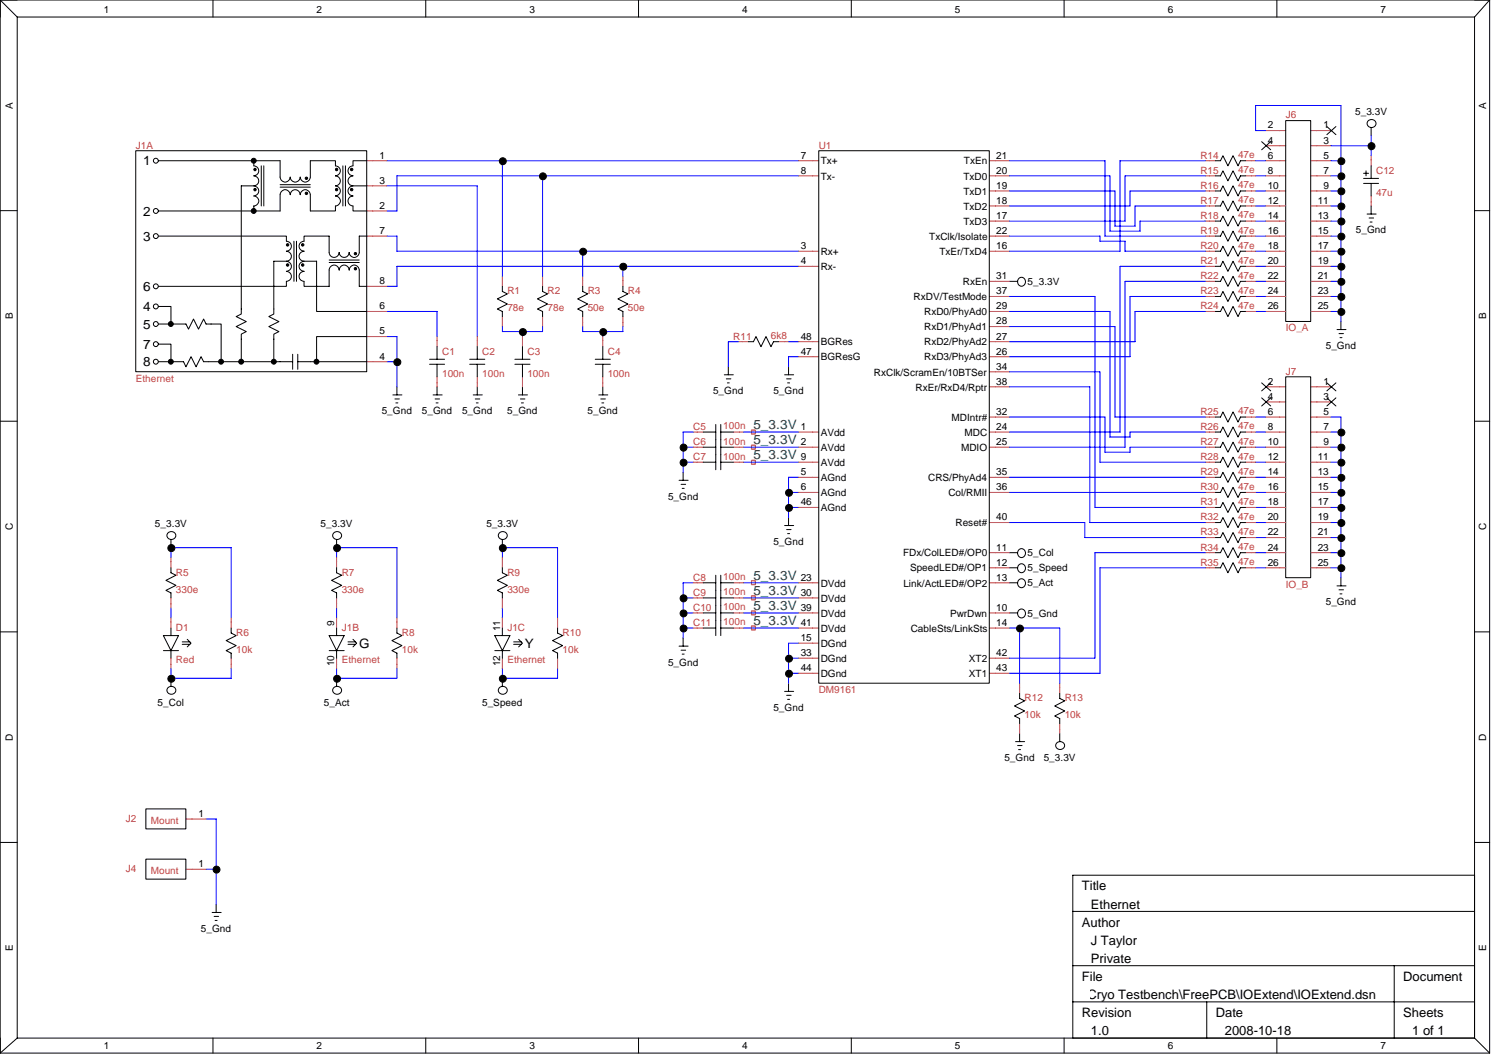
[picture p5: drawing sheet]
<svg xmlns="http://www.w3.org/2000/svg" width="297mm" height="210mm" viewBox="0 0 297 210" stroke-linecap="round" stroke-linejoin="round" font-family="sans-serif">
<g fill="none" stroke="#c04040" stroke-width=".2">
<path d="M73 32h4M73 37h4M158.9 32h4M158.9 35h4M196.8 32h4M196.8 35h4M196.8 38h4M239.8 32h2M239.8 35h2M239.8 38h2M247.8 32h2M247.8 35h2"/>
<path d="M247.8 38h2M251.8 26h4M251.8 29h4M251.8 32h4M251.8 35h4M251.8 38h4M260.8 26h4M260.8 29h4M260.8 32h4M260.8 35h4M260.8 38h4M272.8 31v2"/>
<path d="M272.8 39v2M73 46.9h4M73 56.9h4M73 42h4M99.9 54.9v2M107.9 54.9v2M115.9 54.9v2M123.9 54.9v2M158.9 50h4M158.9 53h4M196.8 41h4M196.8 44h4"/>
<path d="M196.8 46.9h4M196.8 50h4M196.8 55.9h4M196.8 58.9h4M239.8 41h2M239.8 44h2M239.8 46.9h2M239.8 50h2M239.8 53h2M239.8 55.9h2M239.8 58.9h2M247.8 41h2"/>
<path d="M247.8 44h2M247.8 46.9h2M247.8 50h2M247.8 53h2M247.8 55.9h2M247.8 58.9h2M251.8 41h4M251.8 44h4M251.8 46.9h4M251.8 50h4M251.8 53h4M251.8 55.9h4"/>
<path d="M251.8 58.9h4M260.8 41h4M260.8 44h4M260.8 46.9h4M260.8 50h4M260.8 53h4M260.8 55.9h4M260.8 58.9h4M73 61.9h4M73 66.9h4M73 71.9h4M86.9 66.9v2"/>
<path d="M86.9 74.9v2M95 66.9v2M95 74.9v2M99.9 62.9v2M103.9 66.9v2M103.9 74.9v2M107.9 62.9v2M115.9 62.9v2M119.9 66.9v2M119.9 74.9v2M123.9 62.9v2M146.9 67.9h2"/>
<path d="M154.9 67.9h2M158.9 67.9h4M158.9 70.9h4M196.8 61.9h4M196.8 76.9h4M196.8 67.9h4M196.8 70.9h4M196.8 64.9h4M196.8 73.9h4M239.8 61.9h2M247.8 61.9h2M251.8 61.9h4"/>
<path d="M251.8 76.9h4M251.8 79.9h4M260.8 61.9h4M260.8 76.9h4M260.8 79.9h4M137.9 85.9h2M137.9 88.9h2M137.9 91.9h2M145.9 85.9h2M145.9 88.9h2M145.9 91.9h2M158.9 85.9h4"/>
<path d="M158.9 88.9h4M158.9 91.9h4M158.9 94.9h4M158.9 97.9h4M196.8 82.9h4M196.8 85.9h4M196.8 88.9h4M196.8 94.9h4M196.8 97.9h4M239.8 82.9h2M239.8 85.9h2M239.8 88.9h2"/>
<path d="M239.8 91.9h2M239.8 94.9h2M239.8 97.9h2M247.8 82.9h2M247.8 85.9h2M247.8 88.9h2M247.8 91.9h2M247.8 94.9h2M247.8 97.9h2M251.8 82.9h4M251.8 85.9h4M251.8 88.9h4"/>
<path d="M251.8 91.9h4M251.8 94.9h4M251.8 97.9h4M260.8 82.9h4M260.8 85.9h4M260.8 88.9h4M260.8 91.9h4M260.8 94.9h4M260.8 97.9h4M34 110.9v2M34 118.9v2M67 110.9v2"/>
<path d="M67 118.9v2M99.9 110.9v2M99.9 118.9v2M137.9 115.9h2M137.9 118.9h2M145.9 115.9h2M145.9 118.9h2M158.9 100.9h4M158.9 115.9h4M158.9 118.9h4M196.8 103.9h4M196.8 109.9h4"/>
<path d="M196.8 112.9h4M196.8 115.9h4M239.8 100.9h2M239.8 103.9h2M239.8 106.9h2M239.8 109.9h2M239.8 112.9h2M247.8 100.9h2M247.8 103.9h2M247.8 106.9h2M247.8 109.9h2M247.8 112.9h2"/>
<path d="M251.8 100.9h4M251.8 103.9h4M251.8 106.9h4M251.8 109.9h4M251.8 112.9h4M260.8 100.9h4M260.8 103.9h4M260.8 106.9h4M260.8 109.9h4M260.8 112.9h4M34 122.9v2M34 130.9v2"/>
<path d="M46 122.9v2M46 130.9v2M67 122.9v2M67 130.9v2M79 122.9v2M79 130.9v2M99.9 122.9v2M99.9 130.9v2M110.9 122.9v2M110.9 130.9v2M137.9 121.9h2M137.9 124.9h2"/>
<path d="M145.9 121.9h2M145.9 124.9h2M158.9 121.9h4M158.9 124.9h4M158.9 127.9h4M158.9 130.9h4M158.9 133.9h4M196.8 121.9h4M196.8 124.9h4M196.8 130.9h4M196.8 133.9h4M202.9 135.9v2"/>
<path d="M210.8 135.9v2M202.9 143.9v2M210.8 143.9v2M37 162.9h4M37 172.8h4"/>
</g>
<g fill="none" stroke="#000" stroke-width=".2">
<path d="M0 0h296.4M0 0v209.4M0 0l3.4 3.4M3.4 3.4h290M3.4 3.4v203M42.4 0v3.4M84.7 0v3.4M127 0v3.4M169.4 0v3.4M211.7 0v3.4M254 0v3.4M293.4 3.4v203"/>
<path d="M296.4 0v209.4M296.4 0l-3 3.4M27 30h46v43.9h-46zM31.5 32h19M50.5 32h5.2v3.2a1.01 1.01 0 0 0 1 1 1.01 1.01 0 0 0 1-1 .99 .99 0 0 0 1 1 .99 .99 0 0 0 1-1 1.01 1.01 0 0 0 1 1 1.01 1.01 0 0 0 1-1v-3.2h5v1a.99 .99 0 0 1 1 1 .99 .99 0 0 1-1 1 1 1 0 0 1 1 1 1 1 0 0 1-1 1 1.01 1.01 0 0 1 1 1 1.01 1.01 0 0 1-1 1 .99 .99 0 0 1 1 1 .99 .99 0 0 1-1 1v1h-5v-3.3a1.01 1.01 0 0 0-1-1 1.01 1.01 0 0 0-1 1 .99 .99 0 0 0-1-1 .99 .99 0 0 0-1 1 1.01 1.01 0 0 0-1-1 1.01 1.01 0 0 0-1 1v3.3h-5.2v-1a.99 .99 0 0 0 1-1 .99 .99 0 0 0-1-1 1.01 1.01 0 0 0 1-1 1.01 1.01 0 0 0-1-1 .99 .99 0 0 0 1-1 .99 .99 0 0 0-1-1 1 1 0 0 0 1-1 1 1 0 0 0-1-1zM50.5 37h-2.5v25.4l-1 .5 2 1-2 1 2 1-1 .5v5.5M52 33v8M52.5 33v8M55.7 36.7h6M55.7 37.2h6M68.2 33v8M68.7 33v8"/>
<path d="M70.2 37a1.01 1.01 0 0 0-1 1 1.01 1.01 0 0 0 1 1 .99 .99 0 0 0-1 1 .99 .99 0 0 0 1 1v1h2.8M70.2 37h2.8M73 32h-2.8v1a.99 .99 0 0 0-1 1 .99 .99 0 0 0 1 1 .99 .99 0 0 0-1 1 .99 .99 0 0 0 1 1M162.9 30h33.9v105.8h-33.9zM241.8 32h1l.5-1 1 2 1-2 1 2 .5-1h1M241.8 35h1l.5-1 1 2 1-2 1 2 .5-1h1M241.8 38h1l.5-1 1 2 1-2 1 2 .5-1h1M251 28.2l1.8 1.6M252.8 28.2l-1.8 1.6M255.8 24h5v39.9h-5zM264 25.2l1.8 1.6M265.8 25.2l-1.8 1.6"/>
<path d="M271.3 35.5h3M271.3 36.5h3M271.3 34.5h1M271.8 34v1M272.8 25.4v1.6M272.8 33v2.5M272.8 36.5v2.5M0 41.9h3.4M31.5 46.9h25.5v1.1a.99 .99 0 0 1 1 1 .99 .99 0 0 1-1 1 .99 .99 0 0 1 1 .9 .99 .99 0 0 1-1 1M31.5 42h19M57 51.9a1.01 1.01 0 0 1 1 1 1.01 1.01 0 0 1-1 1.1 .99 .99 0 0 1 1 .9 .99 .99 0 0 1-1 1v1h-25.5M57 51.9h-2.5v10.5l-1 .5 2 1-2 1 2 1-1 .5v5.5"/>
<path d="M58.5 48v7.9M59 48v7.9M60.5 51.9a1.01 1.01 0 0 0-1 1 1.01 1.01 0 0 0 1 1.1 .99 .99 0 0 0-1 .9 .99 .99 0 0 0 1 1v1h5v-3.2a.99 .99 0 0 1 1-1 .99 .99 0 0 1 1 1 .99 .99 0 0 1 1-1 .99 .99 0 0 1 1 1 1.01 1.01 0 0 1 1-1 1.01 1.01 0 0 1 1 1v3.2h1.5M60.5 51.9h2.5v10h10M65.5 51.7h6M65.5 52.2h6M73 46.9h-1.5v3.3a1.01 1.01 0 0 1-1 1 1.01 1.01 0 0 1-1-1 .99 .99 0 0 1-1 1 .99 .99 0 0 1-1-1 1 1 0 0 1-1 1 1 1 0 0 1-1-1v-3.3h-5v1.1a.99 .99 0 0 0-1 1 .99 .99 0 0 0 1 1 .99 .99 0 0 0-1 .9 .99 .99 0 0 0 1 1M99.9 56.9v1.1l1 .4-1.9 1 1.9 1.1-1.9 .9 .9 .5v1M107.9 56.9v1.1l1 .4-2 1 2 1.1-2 .9 1 .5v1M115.9 56.9v1.1l1 .4-2 1 2 1.1-2 .9 1 .5v1M123.9 56.9v1.1l1 .4-2 1 2 1.1-2 .9 1 .5v1M200.8 55.9h1.7"/>
<path d="M241.8 41h1l.5-1 1 2 1-2 1 2 .5-1h1M241.8 44h1l.5-1 1 2 1-2 1 2 .5-1h1M241.8 46.9h1l.5-.9 1 2 1-2 1 2 .5-1.1h1M241.8 50h1l.5-1 1 1.9 1-1.9 1 1.9 .5-.9h1M241.8 53h1l.5-1.1 1 2.1 1-2.1 1 2.1 .5-1h1M241.8 55.9h1l.5-1 1 2 1-2 1 2 .5-1h1M241.8 58.9h1l.5-.9 1 1.9 1-1.9 1 1.9 .5-1h1M272 42.6h1.8M272.4 43.3h.9M272.6 44.2h.4M272.8 41v1.6M293.4 41.9h3"/>
<path d="M31.5 71.9h5l.5 1 1-2 1 2 1-2 .5 1h17.7M31.5 64.4h5.5l.5 1 1-2 1 2 1-2 .5 1h3v7.5M31.5 60.9h2.5v3.5M31.5 68.4h2.5v3.5M58.2 70.4v3M59.2 71.9h13.8M59.2 70.4v3M73 66.9h-10v5M78.2 78.5h1.8M78.6 79.3h.9M79 76.9v1.6M85.5 71.4h3"/>
<path d="M85.5 72.4h3M86.2 78.5h1.8M86.6 79.3h.9M86.9 68.9v2.5M86.9 72.4v2.5M86.9 76.9v1.6M93.4 71.4h3.1M93.4 72.4h3.1M94.1 78.5h1.8M94.5 79.3h1M95 68.9v2.5M95 72.4v2.5"/>
<path d="M95 76.9v1.6M102.4 71.4h3M102.4 72.4h3M103.1 78.5h1.8M103.5 79.3h.9M103.9 68.9v2.5M103.9 72.4v2.5M103.9 76.9v1.6M118.4 71.4h3M118.4 72.4h3M119.1 78.5h1.8M119.5 79.3h.9"/>
<path d="M119.9 68.9v2.5M119.9 72.4v2.5M119.9 76.9v1.6M144.1 74.5h1.8M144.5 75.3h.9M144.7 76.1h.4M144.9 72.9v1.6M148.9 67.9h1l.5-1 1 2 1-2 1 2 .5-1h1M156.1 74.5h1.8M156.5 75.3h.9M156.7 76.1h.4M156.9 72.9v1.6"/>
<path d="M241.8 61.9h1l.5-1 1 2 1-2 1 2 .5-1h1M251 76.1l1.8 1.6M251 79.1l1.8 1.6M252.8 76.1l-1.8 1.6M252.8 79.1l-1.8 1.6M255.8 74.9h5v40h-5zM264 79.1l1.8 1.6M264 76.1l1.8 1.6M265.8 79.1l-1.8 1.6M265.8 76.1l-1.8 1.6M266 65.5h1.8M266.4 66.3h.9"/>
<path d="M266.6 67.1h.4M266.8 63.9v1.6M0 83.8h3.4M78.8 80.1h.4M86.8 80.1h.4M94.8 80.1h.3M103.7 80.1h.4M119.7 80.1h.4M135.1 95.5h1.8M135.5 96.3h.9M135.7 97.1h.4M135.9 93.9v1.6"/>
<path d="M139.9 85.9h2.5M139.9 88.9h2.5M139.9 91.9h2.5M142.4 84.4v9M143.4 84.4v9M143.4 85.9h2.5M143.4 88.9h2.5M143.4 91.9h2.5M241.8 82.9h1l.5-1 1 2 1-2 1 2 .5-1h1M241.8 85.9h1l.5-1 1 2 1-2 1 2 .5-1h1M241.8 88.9h1l.5-1 1 2 1-2 1 2 .5-1h1M241.8 91.9h1l.5-1 1 2 1-2 1 2 .5-1h1"/>
<path d="M241.8 94.9h1l.5-1 1 2 1-2 1 2 .5-1h1M241.8 97.9h1l.5-1 1 2 1-2 1 2 .5-1h1M293.4 83.8h3M34 112.9v1l1 .5-2 1 2 1-2 1 1 .5v1M34 107.3v1.6M67 112.9v1l1 .5-2 1 2 1-2 1 1 .5v1M67 107.3v1.6M99.9 112.9v1l1 .5-1.9 1 1.9 1-1.9 1 .9 .5v1M99.9 107.3v1.6M139.9 115.9h2.5M139.9 118.9h2.5M142.4 114.4v12"/>
<path d="M143.4 114.4v12M143.4 115.9h2.5M143.4 118.9h2.5M156.1 104.5h1.8M156.5 105.3h.9M156.7 106.1h.4M156.9 102.9v1.6M200.8 109.9h1.7M200.8 112.9h1.7M200.8 115.9h1.7M241.8 100.9h1l.5-1 1 2 1-2 1 2 .5-1h1M241.8 103.9h1l.5-1 1 2 1-2 1 2 .5-1h1"/>
<path d="M241.8 106.9h1l.5-1 1 2 1-2 1 2 .5-1h1M241.8 109.9h1l.5-1 1 2 1-2 1 2 .5-1h1M241.8 112.9h1l.5-1 1 2 1-2 1 2 .5-1h1M266 116.5h1.8M266.4 117.3h.9M266.6 118.1h.4M266.8 114.9v1.6M0 125.6h3.4M32.5 126.4h3l-1.5 3zM32.5 129.4h3M34 124.9v1.5M34 129.4v1.5"/>
<path d="M34 134.9v1.6M36.3 127.6h1.5M36.3 128.1h1.5M37.3 127.1l.7 .8-.7 .7M46 124.9v1l1 .5-2 1 2 1-2 1 1 .5v1M65.5 126.4h3l-1.5 3zM65.5 129.4h3M67 124.9v1.5M67 129.4v1.5M67 134.9v1.6M69.2 127.6h1.5M69.2 128.1h1.5"/>
<path d="M70.2 127.1l.8 .8-.8 .7M79 124.9v1l1 .5-2 1 2 1-2 1 1 .5v1M98.4 126.4h3l-1.5 3zM98.4 129.4h3M99.9 124.9v1.5M99.9 129.4v1.5M99.9 134.9v1.6M102.2 127.6h1.5M102.2 128.1h1.5M103.2 127.1l.7 .8-.7 .7M110.9 124.9v1l1 .5-2 1 2 1-2 1 1 .5v1M135.1 128.5h1.8"/>
<path d="M135.5 129.3h.9M135.7 130.1h.4M135.9 126.9v1.6M139.9 121.9h2.5M139.9 124.9h2.5M143.4 121.9h2.5M143.4 124.9h2.5M156.1 137.5h1.8M156.5 138.3h.9M156.7 139.1h.4M156.9 135.9v1.6M200.8 121.9h1.7"/>
<path d="M202.9 137.9v1l1 .5-2.1 1 2.1 1-2.1 1 1.1 .5v1M210.8 137.9v1l1 .5-2 1 2 1-2 1 1 .5v1M293.4 125.6h3M202.1 147.5h1.8M202.5 148.3h.8M202.6 149.1h.4M202.9 145.9v1.6M210.8 145.9v1.6M0 167.5h3.4M29 160.8h8v4h-8zM29 170.8h8v4h-8zM43 179.8v1.6"/>
<path d="M293.4 174h-80v32.4M293.4 167.5h3M42.2 181.4h1.8M42.6 182.2h.9M42.8 183h.4M213.4 181.2h80M213.4 192h80M213.4 199.2h80M240.1 199.2v7.2M277.4 192v14.4M0 209.4h296.4M3.4 206.4h290"/>
<path d="M3.4 206.4l-3.4 3M42.4 206.4v3M84.7 206.4v3M127 206.4v3M169.4 206.4v3M211.7 206.4v3M254 206.4v3M293.4 206.4l3 3"/>
<circle cx="31" cy="32" r=".49"/>
<circle cx="272.9" cy="24.6" r=".85"/>
<circle cx="31" cy="46.9" r=".49"/>
<circle cx="31" cy="41.9" r=".49"/>
<circle cx="31" cy="56.9" r=".49"/>
<circle cx="203.2" cy="56" r=".83"/>
<circle cx="31" cy="64.4" r=".49"/>
<circle cx="31" cy="68.4" r=".49"/>
<circle cx="31" cy="71.9" r=".49"/>
<circle cx="31" cy="60.9" r=".49"/>
<circle cx="34.1" cy="106.5" r=".85"/>
<circle cx="67.1" cy="106.5" r=".85"/>
<circle cx="100.1" cy="106.5" r=".85"/>
<circle cx="203.2" cy="110" r=".83"/>
<circle cx="203.2" cy="115.9" r=".83"/>
<circle cx="203.2" cy="113" r=".83"/>
<circle cx="34.1" cy="137.3" r=".85"/>
<circle cx="67.1" cy="137.3" r=".85"/>
<circle cx="100.1" cy="137.3" r=".85"/>
<circle cx="203.2" cy="122" r=".83"/>
<circle cx="211" cy="148.3" r=".85"/>
</g>
<g fill="none" stroke="#00f" stroke-width=".2">
<path d="M77 32h81.9M77 37h18v29.9M99.9 32v22.9M107.9 35v19.9M158.9 35h-79.9v7h-2M200.8 32h19v14.9h20M200.8 35h20v11h6v-2h13M200.8 38h21v7h4v-4h14M239.8 32h-17v18h-22M239.8 35h-16v9h-23M239.8 38h-15v3h-24M249.8 32h2"/>
<path d="M249.8 35h2M249.8 38h2M251.8 26h-2v-5h17v42.9M264.8 32h2M264.8 35h2M264.8 38h2M264.8 29h8M272.8 27v4M77 46.9h2v3.1h79.9M115.9 50v4.9M123.9 53v1.9M158.9 53h-79.9v3.9h-2"/>
<path d="M200.8 46.9h18v1.1h5v2h16M200.8 58.9h17v42h22M239.8 53h-17v32.9h-22M239.8 58.9h-15v12h-24M239.8 55.9h-16v33h-23M249.8 50h2M249.8 46.9h2M249.8 53h2M249.8 41h2M249.8 44h2M249.8 55.9h2M249.8 58.9h2"/>
<path d="M264.8 50h2M264.8 46.9h2M264.8 53h2M264.8 41h2M264.8 44h2M264.8 55.9h2M264.8 58.9h2M77 66.9h2v10M77 71.9h2M77 61.9h9.9v5M99.9 64.9v1h8v-1M103.9 65.9v1"/>
<path d="M115.9 64.9v1h8v-1M119.9 65.9v1M146.9 67.9h-2v5M156.9 67.9h2M158.9 70.9h-2v2M200.8 61.9h20v25h4v-1h15M200.8 73.9h18v18h21M200.8 64.9h21v18h18M200.8 76.9h16v27h23M239.8 61.9h-14v6h-25M249.8 61.9h2M264.8 61.9h2"/>
<path d="M135.9 88.9h2M135.9 91.9h2M137.9 85.9h-2v8M147.9 85.9h11M147.9 88.9h11M147.9 91.9h11M156.9 97.9h2M158.9 94.9h-2v8M200.8 97.9h39M200.8 94.9h39M200.8 82.9h19v7h5v-1h15M249.8 97.9h2"/>
<path d="M249.8 94.9h2M249.8 85.9h2M249.8 88.9h2M249.8 91.9h2M249.8 82.9h2M264.8 97.9h2M264.8 94.9h2M264.8 85.9h2M264.8 88.9h2M264.8 91.9h2M264.8 82.9h2v32M34 110.9v-2h12v14"/>
<path d="M67 110.9v-2h12v14M99.9 110.9v-2h11v14M135.9 118.9h2M137.9 115.9h-2v11M147.9 115.9h11M147.9 118.9h11M156.9 100.9h2M200.8 103.9h15v3h24M239.8 112.9h-21v21h-18M239.8 109.9h-22v21h-17M249.8 100.9h2M249.8 103.9h2"/>
<path d="M249.8 106.9h2M249.8 109.9h2M249.8 112.9h2M264.8 100.9h2M264.8 103.9h2M264.8 106.9h2M264.8 109.9h2M264.8 112.9h2M34 132.9v2h12v-2M34 120.9v2M67 132.9v2h12v-2M67 120.9v2"/>
<path d="M99.9 120.9v2M99.9 132.9v2h11v-2M135.9 121.9h2M135.9 124.9h2M147.9 121.9h11M147.9 124.9h11M156.9 133.9h2M156.9 130.9h2M158.9 127.9h-2v8M200.8 124.9h10v11M202.9 124.9v11M41 162.9h2v16.9"/>
<path d="M41 172.8h2"/>
</g>
<path d="M149.5 85.5h.8v.8h-.8zM149.5 88.5h.8v.8h-.8zM149.5 91.5h.8v.8h-.8zM149.5 118.5h.8v.8h-.8zM149.5 115.5h.8v.8h-.8zM149.5 121.5h.8v.8h-.8zM149.5 124.5h.8v.8h-.8z" fill="none" stroke="#f00" stroke-width=".2"/>
<g fill="#000" stroke="#000" stroke-width=".2">
<circle cx="50.5" cy="32" r=".49"/>
<circle cx="50.7" cy="37.7" r=".24"/>
<circle cx="50.7" cy="33.7" r=".24"/>
<circle cx="61" cy="38.4" r=".24"/>
<circle cx="61" cy="35.5" r=".24"/>
<circle cx="67" cy="37.7" r=".24"/>
<circle cx="67" cy="33.7" r=".24"/>
<circle cx="70" cy="37.7" r=".24"/>
<circle cx="70" cy="33.7" r=".24"/>
<circle cx="100" cy="32.1" r=".69"/>
<circle cx="108" cy="35.1" r=".69"/>
<circle cx="266.9" cy="38" r=".69"/>
<circle cx="266.9" cy="32.1" r=".69"/>
<circle cx="266.9" cy="35.1" r=".69"/>
<circle cx="272.9" cy="29.1" r=".7"/>
<circle cx="50.5" cy="41.9" r=".49"/>
<circle cx="57.2" cy="52.7" r=".24"/>
<circle cx="57.2" cy="48.7" r=".24"/>
<circle cx="60.2" cy="52.7" r=".24"/>
<circle cx="60.2" cy="48.7" r=".24"/>
<circle cx="70.7" cy="53.4" r=".24"/>
<circle cx="70.7" cy="50.4" r=".23"/>
<circle cx="116" cy="50" r=".69"/>
<circle cx="124" cy="53" r=".7"/>
<circle cx="266.9" cy="59" r=".69"/>
<circle cx="266.9" cy="44" r=".69"/>
<circle cx="266.9" cy="50" r=".69"/>
<circle cx="266.9" cy="56" r=".69"/>
<circle cx="266.9" cy="47" r=".69"/>
<circle cx="266.9" cy="41" r=".69"/>
<circle cx="266.9" cy="53" r=".69"/>
<circle cx="34" cy="64.4" r=".49"/>
<circle cx="34" cy="71.9" r=".49"/>
<circle cx="44" cy="71.9" r=".49"/>
<circle cx="48" cy="71.9" r=".49"/>
<circle cx="54.5" cy="71.9" r=".49"/>
<circle cx="63" cy="71.9" r=".49"/>
<circle cx="79.1" cy="72" r=".7"/>
<circle cx="104" cy="66" r=".7"/>
<circle cx="120" cy="66" r=".69"/>
<circle cx="266.9" cy="62" r=".69"/>
<circle cx="136" cy="89" r=".69"/>
<circle cx="136" cy="92" r=".69"/>
<circle cx="157" cy="98" r=".69"/>
<circle cx="266.9" cy="89" r=".69"/>
<circle cx="266.9" cy="95" r=".69"/>
<circle cx="266.9" cy="92" r=".69"/>
<circle cx="266.9" cy="86" r=".69"/>
<circle cx="266.9" cy="98" r=".69"/>
<circle cx="34.1" cy="109" r=".7"/>
<circle cx="67.1" cy="109" r=".69"/>
<circle cx="100" cy="109" r=".69"/>
<circle cx="136" cy="119" r=".69"/>
<circle cx="157" cy="101" r=".69"/>
<circle cx="266.9" cy="104" r=".69"/>
<circle cx="266.9" cy="113" r=".69"/>
<circle cx="266.9" cy="110" r=".69"/>
<circle cx="266.9" cy="101" r=".69"/>
<circle cx="266.9" cy="107" r=".69"/>
<circle cx="34.1" cy="135" r=".7"/>
<circle cx="67.1" cy="135" r=".69"/>
<circle cx="100" cy="135" r=".69"/>
<circle cx="136" cy="122" r=".69"/>
<circle cx="136" cy="125" r=".69"/>
<circle cx="157" cy="134" r=".69"/>
<circle cx="157" cy="131" r=".69"/>
<circle cx="202.9" cy="125" r=".69"/>
<circle cx="43.1" cy="172.9" r=".69"/>
</g>
<g font-size="2.6">
<text x="28.5" y="32.9">1</text>
<text x="28.5" y="42.9">2</text>
<text x="28.5" y="47.9">3</text>
<text x="28.5" y="57.9">6</text>
<text x="28.5" y="61.9">4</text>
<text x="28.5" y="65.4">5</text>
<text x="28.5" y="69.4">7</text>
<text x="28.5" y="72.9">8</text>
<text x="71.5" y="128.8">G</text>
<text x="104.4" y="128.8">Y</text>
<text x="215.2" y="177.1">Title</text>
<text x="215.2" y="184.3">Author</text>
<text x="217" y="180.7">Ethernet</text>
<text x="217" y="187.9">J Taylor</text>
<text x="217" y="191.5">Private</text>
<text x="215.2" y="195.1">File</text>
<text x="279.2" y="195.1">Document</text>
<text x="215.2" y="202.2">Revision</text>
<text x="216.3" y="198.6">Cryo Testbench\FreePCB\IOExtend\IOExtend.dsn</text>
<text x="241.9" y="202.2">Date</text>
<text x="279.2" y="202.2">Sheets</text>
<text x="217" y="205.8">1.0</text>
<text x="243.7" y="205.8">2008-10-18</text>
<text x="281" y="205.8">1 of 1</text>
</g>
<g font-size="2.6" fill="#008020">
<text x="149.9" y="85.3">5_3.3V</text>
<text x="149.9" y="88.3">5_3.3V</text>
<text x="149.9" y="91.3">5_3.3V</text>
<text x="149.9" y="118.3">5_3.3V</text>
<text x="149.9" y="115.3">5_3.3V</text>
<text x="149.9" y="121.3">5_3.3V</text>
<text x="149.9" y="124.3">5_3.3V</text>
</g>
<g font-size="2">
<text x="20.7" y="2.6">1</text>
<text x="63" y="2.6">2</text>
<text x="105.3" y="2.6">3</text>
<text x="147.7" y="2.6">4</text>
<text x="190" y="2.6">5</text>
<text x="232.3" y="2.6">6</text>
<text x="274.7" y="2.6">7</text>
<text x="2.6" y="21.6" transform="rotate(-90 2.6 21.6)">A</text>
<text x="269.6" y="22.9">5_3.3V</text>
<text x="295.7" y="21.6" transform="rotate(-90 295.7 21.6)">A</text>
<text x="252.2" y="28.6">4</text>
<text x="252.2" y="25.5">2</text>
<text x="263.3" y="25.5">1</text>
<text x="263.3" y="28.6">3</text>
<text x="75.5" y="31.5">1</text>
<text x="159.3" y="31.5">7</text>
<text x="159.3" y="34.5">8</text>
<text x="163.3" y="32.7">Tx+</text>
<text x="163.3" y="35.7">Tx-</text>
<text x="191.7" y="35.7">TxD0</text>
<text x="191.8" y="32.7">TxEn</text>
<text x="198.2" y="31.5">21</text>
<text x="198.2" y="34.5">20</text>
<text x="252.2" y="34.5">8</text>
<text x="252.2" y="31.5">6</text>
<text x="263.3" y="31.5">5</text>
<text x="263.3" y="34.5">7</text>
<text x="75.5" y="36.5">3</text>
<text x="75.5" y="41.5">2</text>
<text x="191.7" y="41.7">TxD2</text>
<text x="191.7" y="38.7">TxD1</text>
<text x="198.2" y="40.5">18</text>
<text x="198.2" y="37.5">19</text>
<text x="252.2" y="37.5">10</text>
<text x="252.2" y="40.5">12</text>
<text x="262.2" y="40.5">11</text>
<text x="263.3" y="37.5">9</text>
<text x="75.5" y="46.5">7</text>
<text x="184.9" y="47.7">TxClk/Isolate</text>
<text x="191.7" y="44.7">TxD3</text>
<text x="198.2" y="43.5">17</text>
<text x="198.2" y="46.5">22</text>
<text x="252.2" y="43.5">14</text>
<text x="252.2" y="46.5">16</text>
<text x="262.2" y="43.5">13</text>
<text x="262.2" y="46.5">15</text>
<text x="269.8" y="46.4">5_Gnd</text>
<text x="159.3" y="49.5">3</text>
<text x="159.3" y="52.5">4</text>
<text x="163.3" y="50.7">Rx+</text>
<text x="163.3" y="53.7">Rx-</text>
<text x="186.9" y="50.7">TxEr/TxD4</text>
<text x="198.2" y="49.5">16</text>
<text x="252.2" y="49.5">18</text>
<text x="252.2" y="52.5">20</text>
<text x="262.2" y="49.5">17</text>
<text x="262.2" y="52.5">19</text>
<text x="75.5" y="56.5">8</text>
<text x="181.8" y="59.7">RxDV/TestMode</text>
<text x="191.6" y="56.7">RxEn</text>
<text x="198.2" y="55.5">31</text>
<text x="198.2" y="58.5">37</text>
<text x="204.4" y="56.7">5_3.3V</text>
<text x="252.2" y="55.5">22</text>
<text x="252.2" y="58.5">24</text>
<text x="262.2" y="55.5">21</text>
<text x="262.2" y="58.5">23</text>
<text x="2.6" y="63.5" transform="rotate(-90 2.6 63.5)">B</text>
<text x="75.5" y="61.5">6</text>
<text x="183.9" y="65.7">RxD1/PhyAd1</text>
<text x="183.9" y="62.7">RxD0/PhyAd0</text>
<text x="198.2" y="64.5">28</text>
<text x="198.2" y="61.5">29</text>
<text x="252.2" y="61.5">26</text>
<text x="262.2" y="61.5">25</text>
<text x="295.7" y="63.5" transform="rotate(-90 295.7 63.5)">B</text>
<text x="75.5" y="66.5">5</text>
<text x="75.5" y="71.5">4</text>
<text x="159.3" y="70.5">47</text>
<text x="159.3" y="67.5">48</text>
<text x="163.3" y="71.7">BGResG</text>
<text x="163.3" y="68.7">BGRes</text>
<text x="183.9" y="71.7">RxD3/PhyAd3</text>
<text x="183.9" y="68.7">RxD2/PhyAd2</text>
<text x="198.2" y="70.5">26</text>
<text x="198.2" y="67.5">27</text>
<text x="263.8" y="69.4">5_Gnd</text>
<text x="173.9" y="74.7">RxClk/ScramEn/10BTSer</text>
<text x="182.1" y="77.7">RxEr/RxD4/Rptr</text>
<text x="198.2" y="73.5">34</text>
<text x="198.2" y="76.5">38</text>
<text x="252.2" y="76.5">2</text>
<text x="263.3" y="76.5">1</text>
<text x="75.9" y="82.4">5_Gnd</text>
<text x="83.9" y="82.4">5_Gnd</text>
<text x="91.9" y="82.4">5_Gnd</text>
<text x="100.9" y="82.4">5_Gnd</text>
<text x="116.9" y="82.4">5_Gnd</text>
<text x="141.9" y="78.4">5_Gnd</text>
<text x="153.9" y="78.4">5_Gnd</text>
<text x="189.3" y="83.7">MDIntr#</text>
<text x="198.2" y="82.5">32</text>
<text x="252.2" y="82.5">6</text>
<text x="252.2" y="79.5">4</text>
<text x="263.3" y="79.5">3</text>
<text x="263.3" y="82.5">5</text>
<text x="159.3" y="85.5">1</text>
<text x="159.3" y="88.5">2</text>
<text x="163.3" y="86.7">AVdd</text>
<text x="163.3" y="89.7">AVdd</text>
<text x="191.2" y="89.7">MDIO</text>
<text x="191.9" y="86.7">MDC</text>
<text x="198.2" y="88.5">25</text>
<text x="198.2" y="85.5">24</text>
<text x="252.2" y="88.5">10</text>
<text x="252.2" y="85.5">8</text>
<text x="263.3" y="85.5">7</text>
<text x="263.3" y="88.5">9</text>
<text x="159.3" y="94.5">5</text>
<text x="159.3" y="91.5">9</text>
<text x="163.3" y="95.7">AGnd</text>
<text x="163.3" y="92.6">AVdd</text>
<text x="184.7" y="95.7">CRS/PhyAd4</text>
<text x="198.2" y="94.5">35</text>
<text x="252.2" y="91.5">12</text>
<text x="252.2" y="94.5">14</text>
<text x="262.2" y="91.5">11</text>
<text x="262.2" y="94.5">13</text>
<text x="132.9" y="99.4">5_Gnd</text>
<text x="159.3" y="97.5">6</text>
<text x="159.3" y="100.5">46</text>
<text x="163.3" y="98.6">AGnd</text>
<text x="163.3" y="101.6">AGnd</text>
<text x="188.7" y="98.6">Col/RMII</text>
<text x="198.2" y="97.5">36</text>
<text x="252.2" y="97.5">16</text>
<text x="252.2" y="100.5">18</text>
<text x="262.2" y="97.5">15</text>
<text x="262.2" y="100.5">17</text>
<text x="2.6" y="105.4" transform="rotate(-90 2.6 105.4)">C</text>
<text x="30.8" y="104.9">5_3.3V</text>
<text x="63.8" y="104.9">5_3.3V</text>
<text x="96.8" y="104.9">5_3.3V</text>
<text x="190.1" y="104.6">Reset#</text>
<text x="198.2" y="103.5">40</text>
<text x="252.2" y="103.5">20</text>
<text x="252.2" y="106.5">22</text>
<text x="262.2" y="103.5">19</text>
<text x="262.2" y="106.5">21</text>
<text x="295.7" y="105.4" transform="rotate(-90 295.7 105.4)">C</text>
<text x="153.9" y="108.4">5_Gnd</text>
<text x="179.7" y="110.6">FDx/ColLED#/OP0</text>
<text x="181.1" y="113.6">SpeedLED#/OP1</text>
<text x="198.2" y="109.5">11</text>
<text x="198.2" y="112.5">12</text>
<text x="204.4" y="110.6">5_Col</text>
<text x="204.4" y="113.6">5_Speed</text>
<text x="252.2" y="109.5">24</text>
<text x="252.2" y="112.5">26</text>
<text x="262.2" y="109.5">23</text>
<text x="262.2" y="112.5">25</text>
<text x="159.3" y="115.5">23</text>
<text x="159.3" y="118.5">30</text>
<text x="163.3" y="116.6">DVdd</text>
<text x="163.3" y="119.6">DVdd</text>
<text x="179.7" y="116.6">Link/ActLED#/OP2</text>
<text x="198.2" y="115.5">13</text>
<text x="204.4" y="116.6">5_Act</text>
<text x="66.5" y="124.4" transform="rotate(-90 66.5 124.4)">9</text>
<text x="99.5" y="125.5" transform="rotate(-90 99.5 125.5)">11</text>
<text x="159.3" y="121.5">39</text>
<text x="159.3" y="124.5">41</text>
<text x="163.3" y="122.6">DVdd</text>
<text x="163.3" y="125.6">DVdd</text>
<text x="181.2" y="125.6">CableSts/LinkSts</text>
<text x="189" y="122.6">PwrDwn</text>
<text x="198.2" y="124.5">14</text>
<text x="198.2" y="121.5">10</text>
<text x="204.4" y="122.6">5_Gnd</text>
<text x="263.8" y="120.4">5_Gnd</text>
<text x="159.3" y="127.5">15</text>
<text x="159.3" y="130.5">33</text>
<text x="163.3" y="128.6">DGnd</text>
<text x="163.3" y="131.6">DGnd</text>
<text x="192.8" y="131.6">XT2</text>
<text x="198.2" y="130.5">42</text>
<text x="66.5" y="132.5" transform="rotate(-90 66.5 132.5)">10</text>
<text x="99.5" y="132.5" transform="rotate(-90 99.5 132.5)">12</text>
<text x="132.9" y="132.3">5_Gnd</text>
<text x="159.3" y="133.5">44</text>
<text x="163.3" y="134.6">DGnd</text>
<text x="192.8" y="134.6">XT1</text>
<text x="198.2" y="133.5">43</text>
<text x="31.4" y="140.3">5_Col</text>
<text x="64.4" y="140.3">5_Act</text>
<text x="95.9" y="140.3">5_Speed</text>
<text x="153.9" y="141.3">5_Gnd</text>
<text x="2.6" y="147.3" transform="rotate(-90 2.6 147.3)">D</text>
<text x="295.7" y="147.3" transform="rotate(-90 295.7 147.3)">D</text>
<text x="199.8" y="151.3">5_Gnd</text>
<text x="207.7" y="151.3">5_3.3V</text>
<text x="39.5" y="162.4">1</text>
<text x="39.5" y="172.4">1</text>
<text x="40" y="185.3">5_Gnd</text>
<text x="2.6" y="189.1" transform="rotate(-90 2.6 189.1)">E</text>
<text x="295.7" y="189.1" transform="rotate(-90 295.7 189.1)">E</text>
<text x="20.7" y="208.6">1</text>
<text x="63" y="208.6">2</text>
<text x="105.3" y="208.6">3</text>
<text x="147.7" y="208.6">4</text>
<text x="190" y="208.6">5</text>
<text x="232.3" y="208.6">6</text>
<text x="274.7" y="208.6">7</text>
</g>
<g font-size="2" fill="#c04040">
<text x="255.8" y="23.6">J6</text>
<text x="27" y="29.5">J1A</text>
<text x="162.9" y="29.5">U1</text>
<text x="238.8" y="31.5">R14</text>
<text x="238.8" y="34.5">R15</text>
<text x="246.3" y="31.5">47e</text>
<text x="246.3" y="34.4">47e</text>
<text x="273.8" y="34.5">C12</text>
<text x="238.8" y="37.5">R16</text>
<text x="238.8" y="40.5">R17</text>
<text x="246.3" y="37.4">47e</text>
<text x="246.3" y="40.4">47e</text>
<text x="273.8" y="38.9">47u</text>
<text x="238.8" y="43.5">R18</text>
<text x="238.8" y="46.5">R19</text>
<text x="246.3" y="43.4">47e</text>
<text x="246.3" y="46.4">47e</text>
<text x="238.8" y="49.5">R20</text>
<text x="238.8" y="52.5">R21</text>
<text x="246.3" y="49.4">47e</text>
<text x="246.3" y="52.4">47e</text>
<text x="100.9" y="58.5">R1</text>
<text x="108.9" y="58.5">R2</text>
<text x="116.9" y="58.5">R3</text>
<text x="124.9" y="58.5">R4</text>
<text x="238.8" y="55.5">R22</text>
<text x="238.8" y="58.5">R23</text>
<text x="246.3" y="55.4">47e</text>
<text x="246.3" y="58.4">47e</text>
<text x="100.9" y="61.9">78e</text>
<text x="108.9" y="61.9">78e</text>
<text x="116.9" y="61.9">50e</text>
<text x="124.9" y="61.9">50e</text>
<text x="238.8" y="61.5">R24</text>
<text x="246.3" y="61.4">47e</text>
<text x="255.8" y="65.9">IO_A</text>
<text x="88" y="70.5">C1</text>
<text x="95.9" y="70.5">C2</text>
<text x="104.9" y="70.5">C3</text>
<text x="120.9" y="70.5">C4</text>
<text x="145.9" y="67.5">R11</text>
<text x="153.4" y="67.4">6k8</text>
<text x="27" y="75.9">Ethernet</text>
<text x="88" y="74.9">100n</text>
<text x="95.9" y="74.9">100n</text>
<text x="104.9" y="74.9">100n</text>
<text x="120.9" y="74.9">100n</text>
<text x="255.8" y="74.5">J7</text>
<text x="238.8" y="82.5">R25</text>
<text x="246.3" y="82.4">47e</text>
<text x="137.9" y="85.5">C5</text>
<text x="137.9" y="88.5">C6</text>
<text x="143.9" y="85.4">100n</text>
<text x="143.9" y="88.4">100n</text>
<text x="238.8" y="85.5">R26</text>
<text x="238.8" y="88.5">R27</text>
<text x="246.3" y="85.4">47e</text>
<text x="246.3" y="88.4">47e</text>
<text x="137.9" y="91.5">C7</text>
<text x="143.9" y="91.4">100n</text>
<text x="238.8" y="91.5">R28</text>
<text x="238.8" y="94.5">R29</text>
<text x="246.3" y="91.4">47e</text>
<text x="246.3" y="94.4">47e</text>
<text x="238.8" y="97.5">R30</text>
<text x="238.8" y="100.5">R31</text>
<text x="246.3" y="97.4">47e</text>
<text x="246.3" y="100.4">47e</text>
<text x="238.8" y="103.5">R32</text>
<text x="238.8" y="106.5">R33</text>
<text x="246.3" y="103.4">47e</text>
<text x="246.3" y="106.4">47e</text>
<text x="238.8" y="109.5">R34</text>
<text x="238.8" y="112.5">R35</text>
<text x="246.3" y="109.4">47e</text>
<text x="246.3" y="112.4">47e</text>
<text x="35" y="114.5">R5</text>
<text x="35" y="117.9">330e</text>
<text x="68" y="114.5">R7</text>
<text x="68" y="117.9">330e</text>
<text x="100.9" y="114.5">R9</text>
<text x="100.9" y="117.9">330e</text>
<text x="137.9" y="115.5">C8</text>
<text x="137.9" y="118.5">C9</text>
<text x="143.9" y="115.4">100n</text>
<text x="143.9" y="118.4">100n</text>
<text x="255.8" y="116.9">IO_B</text>
<text x="35" y="125.5">D1</text>
<text x="68" y="125.5">J1B</text>
<text x="100.9" y="125.5">J1C</text>
<text x="137.9" y="121.5">C10</text>
<text x="137.9" y="124.5">C11</text>
<text x="143.9" y="121.4">100n</text>
<text x="143.9" y="124.4">100n</text>
<text x="35" y="131.8">Red</text>
<text x="47" y="126.4">R6</text>
<text x="47" y="129.9">10k</text>
<text x="68" y="131.8">Ethernet</text>
<text x="80" y="126.4">R8</text>
<text x="80" y="129.9">10k</text>
<text x="100.9" y="131.8">Ethernet</text>
<text x="111.9" y="126.4">R10</text>
<text x="111.9" y="129.9">10k</text>
<text x="162.9" y="137.8">DM9161</text>
<text x="203.9" y="139.4">R12</text>
<text x="203.9" y="142.8">10k</text>
<text x="211.8" y="139.4">R13</text>
<text x="211.8" y="142.8">10k</text>
<text x="25" y="163.4">J2</text>
<text x="30" y="163.8">Mount</text>
<text x="25" y="173.4">J4</text>
<text x="30" y="173.8">Mount</text>
</g>
</svg>
